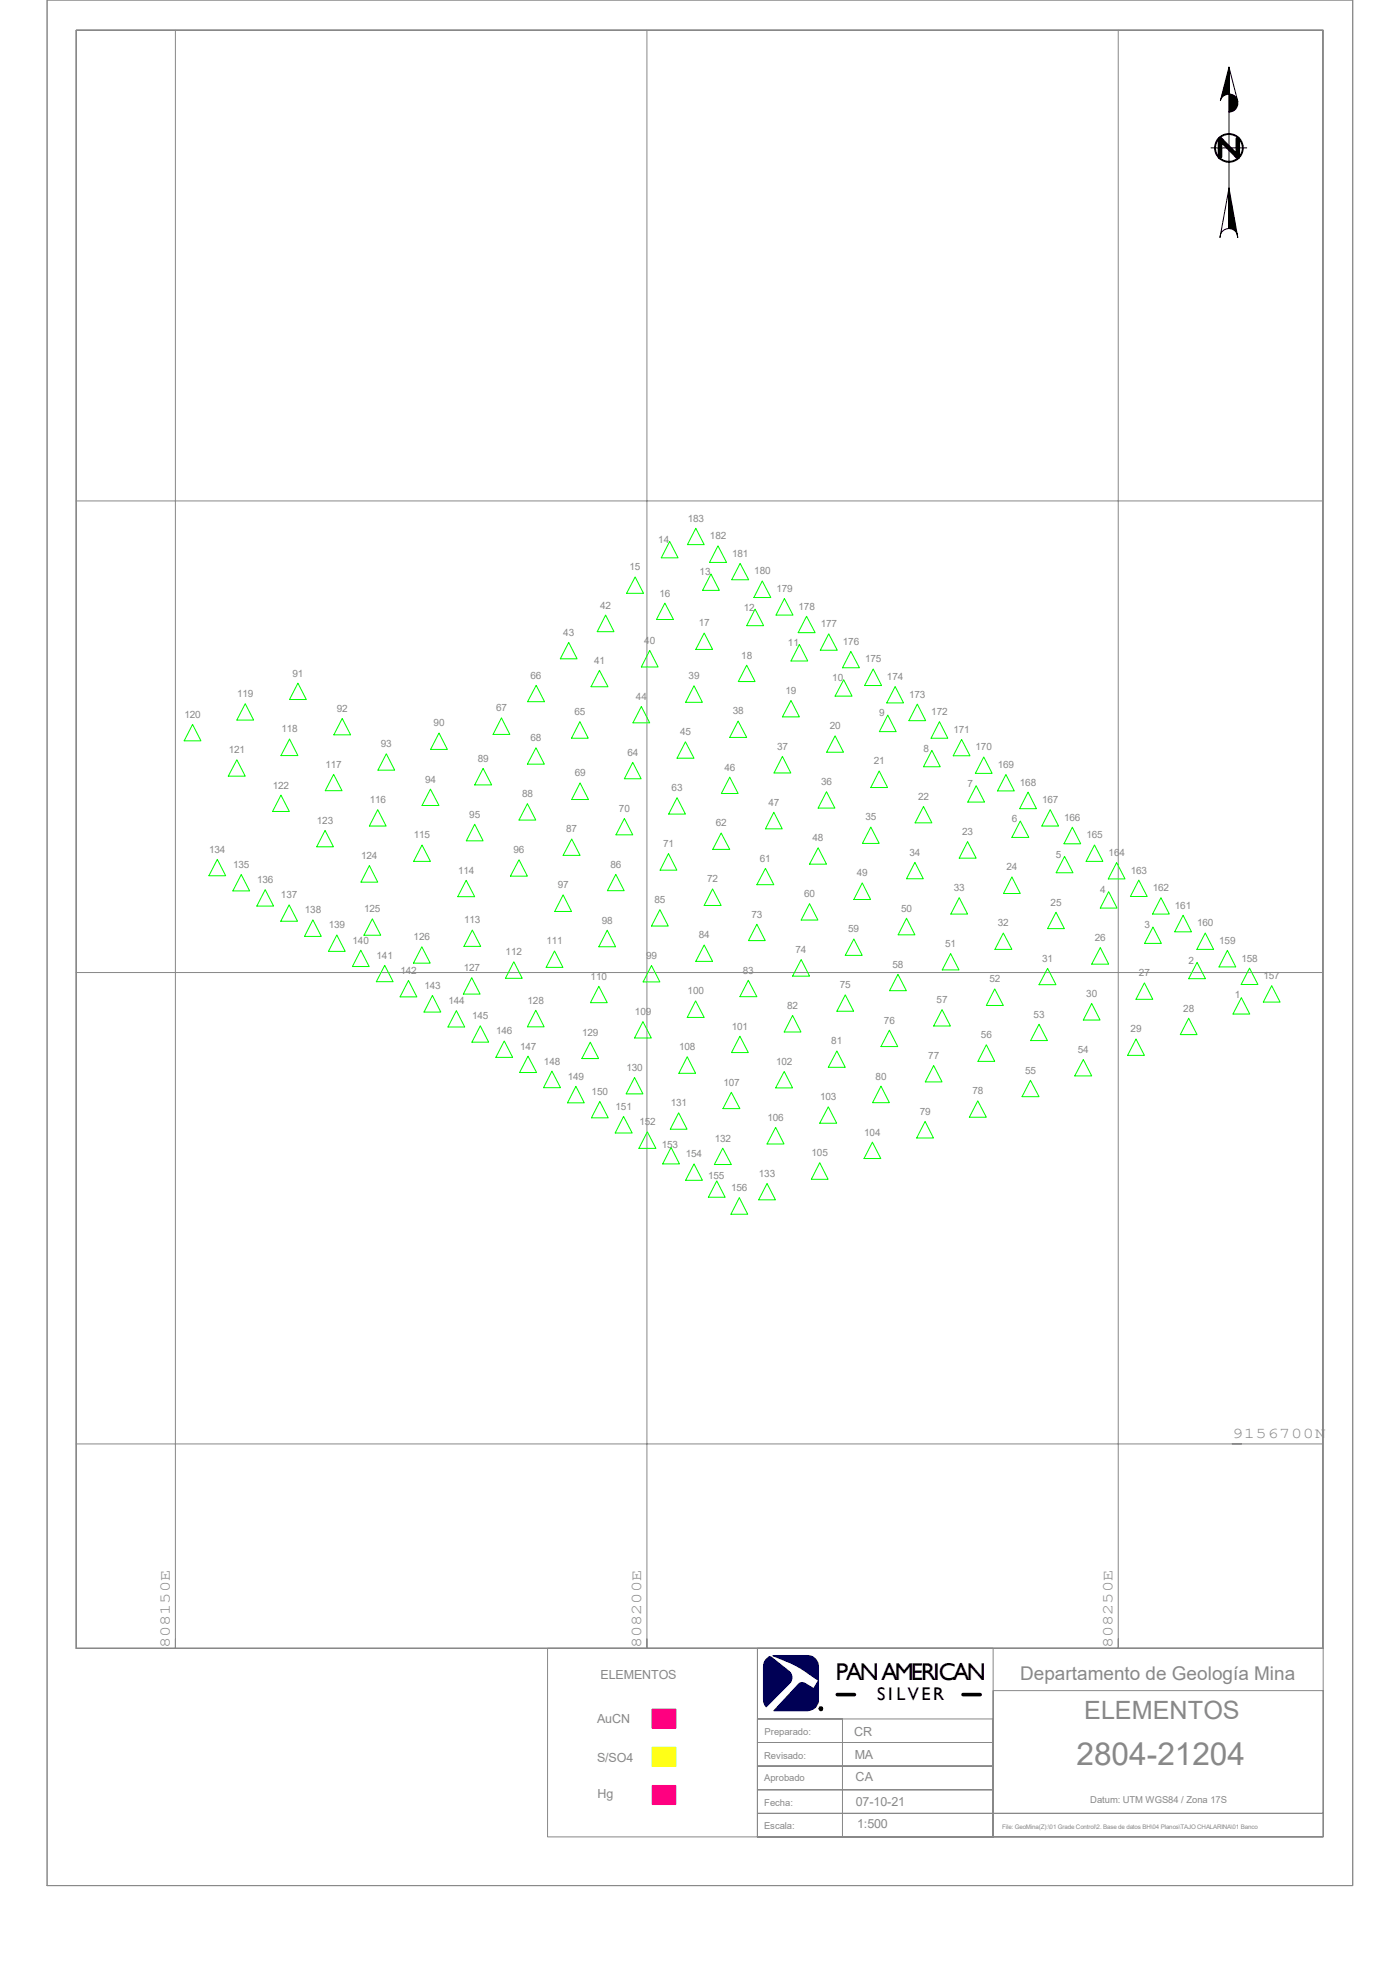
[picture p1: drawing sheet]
<svg xmlns="http://www.w3.org/2000/svg" width="297mm" height="420mm" viewBox="0 0 297 420" stroke-linecap="round" stroke-linejoin="round" font-family="sans-serif">
<g fill="#000" stroke="#000" stroke-width=".21">
<path d="M260.7 20a1.91 1.91 0 0 1 1.9 1.9 1.91 1.91 0 0 1-1.9 1.9z" fill-rule="evenodd"/>
<path d="M260.7 14.3v5.7h-.1a1.8 1.8 0 0 0-1.7 1.3z" fill-rule="evenodd"/>
<path d="M260.7 39.9l1.9 10.5-.2-.8a1.94 1.94 0 0 0-1.7-1.1z" fill-rule="evenodd"/>
</g>
<path d="M138.3 378.7h5.1v4.1h-5.1z" fill-rule="evenodd" fill="#f0f" stroke="#f0f" stroke-width=".21"/>
<path d="M138.3 370.6h5.1v4.1h-5.1z" fill-rule="evenodd" fill="#ff0" stroke="#ff0" stroke-width=".21"/>
<path d="M138.3 362.5h5.1v4.1h-5.1z" fill-rule="evenodd" fill="#f00" stroke="#f00" stroke-width=".21"/>
<g fill="#005" stroke="#005" stroke-width=".21">
<path d="M162.5 352l.7-.5h.5l3.7 3a1.76 1.76 0 0 1 .3 2.3l-5.2 5.2-.4-.7-.1-.8v-6.9a2.22 2.22 0 0 1 .5-1.6z" fill-rule="evenodd"/>
<path d="M164 351.2h7.2a2.36 2.36 0 0 1 2.5 2.4v6.9a2.36 2.36 0 0 1-2.5 2.4h-7l5-5.4a1.18 1.18 0 0 1 1.7-.3l1.7 1 1.1-1.8-5-3.2z" fill-rule="evenodd"/>
</g>
<g fill="none" stroke="#888" stroke-width=".21">
<path d="M10 0h277v400h-277zM16.2 6.4h264.5v343.2h-264.5zM16.2 6.4h264.4v343.2h-264.4zM37.2 6.4v343.2M137.2 6.4v343.2M237.2 6.4v343.2M16.2 106.3h264.4M16.2 206.3h264.4M16.2 306.3h264.4M116.2 349.6h44.5v40h-44.5zM160.7 349.6h120v40h-120zM160.7 349.6h50v40h-50z"/>
<path d="M210.7 358.6h70v26h-70zM160.7 379.6h50v5h-50zM160.7 374.6h50v5h-50zM160.7 369.6h50v5h-50zM160.7 364.6h50v5h-50zM160.7 364.6h18v25h-18zM160.7 384.6h50v5h-50zM210.7 384.6h70v5h-70z"/>
</g>
<g fill="none" stroke="#000" stroke-width=".21">
<path d="M260.7 14.3l1.9 7.2a1.87 1.87 0 0 0-1.9-1.5zM260.7 14.3v34.2M256.9 31.4h7.6M260.7 39.9v8.6h-.1a2.09 2.09 0 0 0-1.6 1.1l-.2 .8z"/>
<circle cx="260.7" cy="31.4" r="3"/>
<circle cx="260.7" cy="31.4" r="2.84"/>
</g>
<path d="M262.6 29.5v3.8l-3.8-3.8v3.8" fill="none" stroke="#000" stroke-width=".97"/>
<circle cx="174.2" cy="362.5" r=".32" fill="none" stroke="#000" stroke-width=".38"/>
<g fill="none" stroke="#0f0" stroke-width=".21">
<path d="M142.1 114.9l1.7 3.4h-3.5zM147.6 112.1l1.8 3.4h-3.6zM152.3 115.8l1.8 3.5h-3.6zM157 119.5l1.8 3.5h-3.6zM120.6 136.3l1.8 3.4h-3.5zM128.5 130.5l1.8 3.5h-3.6zM134.7 122.4l1.8 3.5h-3.6zM137.8 138l1.8 3.5h-3.5zM141.1 127.9l1.8 3.5h-3.6zM149.4 134.3l1.8 3.5h-3.6zM150.8 121.8l1.8 3.4h-3.5zM160.2 129.2l1.8 3.5h-3.6z"/>
<path d="M161.7 123.2l1.8 3.5h-3.6zM166.4 127l1.8 3.5h-3.6zM169.6 136.7l1.8 3.5h-3.6zM171.1 130.7l1.8 3.5h-3.6zM175.8 134.5l1.8 3.4h-3.6zM180.5 138.2l1.8 3.4h-3.6zM40.9 153.7l1.7 3.4h-3.5zM52 149.3l1.8 3.4h-3.6zM61.4 156.8l1.8 3.5h-3.6zM63.2 144.9l1.8 3.5h-3.6zM72.6 152.4l1.8 3.5h-3.6zM82 159.9l1.7 3.5h-3.5z"/>
<path d="M93.1 155.5l1.8 3.5h-3.5zM106.4 152.3l1.8 3.5h-3.6zM113.7 158.6l1.8 3.5h-3.6zM113.7 145.4l1.8 3.4h-3.6zM123 153.1l1.8 3.5h-3.6zM127.2 142.2l1.8 3.5h-3.6zM136.1 149.9l1.7 3.4h-3.5zM145.4 157.4l1.8 3.4h-3.6zM147.2 145.5l1.8 3.5h-3.5zM156.6 153l1.8 3.4h-3.6zM158.4 141.1l1.8 3.5h-3.6zM167.8 148.6l1.8 3.5h-3.6z"/>
<path d="M177.2 156.1l1.7 3.5h-3.5zM179 144.2l1.8 3.5h-3.6zM185.3 141.9l1.7 3.5h-3.6zM188.3 151.7l1.8 3.5h-3.5zM189.9 145.6l1.8 3.5h-3.6zM194.6 149.4l1.8 3.5h-3.6zM197.7 159.2l1.8 3.4h-3.6zM199.3 153.1l1.8 3.5h-3.6zM204 156.8l1.8 3.5h-3.6zM50.2 161.2l1.8 3.4h-3.6zM59.6 168.7l1.8 3.4h-3.6zM69 176.1l1.7 3.5h-3.5z"/>
<path d="M70.8 164.3l1.8 3.4h-3.6zM80.1 171.7l1.8 3.5h-3.5zM89.5 179.2l1.8 3.5h-3.5zM91.3 167.4l1.8 3.5h-3.6zM100.7 174.8l1.8 3.6h-3.6zM102.5 163l1.8 3.5h-3.6zM111.9 170.5l1.8 3.4h-3.6zM121.3 178l1.8 3.4h-3.6zM123.1 166.1l1.7 3.5h-3.5zM132.5 173.6l1.7 3.5h-3.5zM134.2 161.7l1.8 3.5h-3.5zM143.6 169.2l1.8 3.5h-3.5z"/>
<path d="M153 176.7l1.8 3.5h-3.6zM154.8 164.8l1.8 3.5h-3.6zM164.2 172.3l1.7 3.5h-3.5zM166 160.4l1.8 3.6h-3.6zM173.6 179.8l1.7 3.5h-3.6zM175.3 167.9l1.8 3.5h-3.5zM184.7 175.4l1.8 3.5h-3.5zM186.5 163.5l1.8 3.5h-3.6zM195.9 171.1l1.8 3.4h-3.6zM205.3 178.5l1.8 3.5h-3.6zM207.1 166.7l1.8 3.4h-3.6zM208.7 160.6l1.8 3.4h-3.6z"/>
<path d="M213.4 164.3l1.8 3.5h-3.6zM216.5 174.2l1.8 3.4h-3.6zM218.1 168l1.8 3.5h-3.6zM222.8 171.7l1.8 3.5h-3.6zM227.5 175.5l1.8 3.5h-3.6zM232.2 179.2l1.8 3.5h-3.6zM46.1 182.3l1.8 3.5h-3.6zM51.2 185.5l1.8 3.5h-3.6zM56.3 188.7l1.7 3.5h-3.5zM61.3 191.9l1.8 3.5h-3.5zM66.4 195.1l1.8 3.5h-3.6zM71.5 198.3l1.7 3.5h-3.5z"/>
<path d="M78.4 183.6l1.7 3.5h-3.5zM79 194.9l1.8 3.5h-3.6zM98.9 186.7l1.8 3.5h-3.6zM100.2 197.3l1.8 3.4h-3.6zM110.1 182.4l1.8 3.4h-3.6zM119.5 189.8l1.7 3.5h-3.5zM128.8 197.3l1.8 3.5h-3.6zM130.6 185.5l1.8 3.4h-3.5zM140 193l1.8 3.4h-3.6zM141.8 181.1l1.8 3.5h-3.6zM151.2 188.6l1.8 3.5h-3.6zM160.6 196l1.7 3.5h-3.5z"/>
<path d="M162.4 184.2l1.8 3.5h-3.6zM171.7 191.7l1.8 3.5h-3.5zM181.1 199.2l1.8 3.4h-3.6zM182.9 187.3l1.8 3.5h-3.6zM192.3 194.8l1.8 3.5h-3.6zM194.1 182.9l1.8 3.5h-3.6zM203.5 190.4l1.8 3.5h-3.6zM212.9 197.9l1.8 3.5h-3.6zM214.7 186l1.8 3.5h-3.6zM224 193.5l1.8 3.5h-3.5zM225.8 181.7l1.8 3.4h-3.5zM235.2 189.1l1.8 3.5h-3.6z"/>
<path d="M236.9 183l1.8 3.4h-3.6zM241.6 186.7l1.8 3.5h-3.6zM244.6 196.6l1.8 3.5h-3.6zM246.3 190.4l1.8 3.5h-3.6zM251 194.1l1.8 3.6h-3.6zM255.7 197.9l1.8 3.5h-3.6zM76.5 201.5l1.8 3.5h-3.5zM81.6 204.8l1.8 3.4h-3.6zM86.7 208l1.7 3.5h-3.5zM89.5 200.8l1.8 3.5h-3.6zM91.7 211.2l1.8 3.5h-3.5zM96.8 214.4l1.8 3.4h-3.6z"/>
<path d="M100.1 207.4l1.8 3.5h-3.6zM101.9 217.6l1.8 3.5h-3.6zM109 204l1.8 3.5h-3.6zM113.7 214.3l1.7 3.5h-3.5zM117.6 201.7l1.8 3.5h-3.5zM127 209.2l1.8 3.5h-3.5zM136.4 216.7l1.8 3.5h-3.6zM138.2 204.8l1.8 3.5h-3.6zM147.6 212.3l1.8 3.5h-3.6zM149.4 200.4l1.8 3.5h-3.6zM157 219.8l1.7 3.5h-3.5zM158.8 207.9l1.8 3.5h-3.6z"/>
<path d="M168.1 215.4l1.8 3.5h-3.5zM170 203.5l1.7 3.6h-3.6zM179.3 211l1.8 3.5h-3.6zM188.7 218.5l1.8 3.5h-3.6zM190.5 206.7l1.8 3.4h-3.6zM199.9 214.2l1.7 3.4h-3.5zM201.7 202.3l1.8 3.4h-3.6zM211 209.8l1.9 3.5h-3.6zM220.4 217.3l1.8 3.4h-3.5zM222.2 205.4l1.8 3.5h-3.6zM231.6 212.9l1.8 3.5h-3.6zM233.4 201l1.8 3.5h-3.6z"/>
<path d="M242.8 208.5l1.8 3.5h-3.6zM252.2 216l1.8 3.5h-3.6zM254 204.1l1.7 3.5h-3.5zM260.4 201.6l1.8 3.5h-3.6zM263.4 211.6l1.7 3.5h-3.5zM265.1 205.4l1.8 3.4h-3.6zM269.8 209.1l1.8 3.5h-3.6zM107 220.8l1.8 3.5h-3.6zM112 224l1.8 3.5h-3.6zM117.1 227.2l1.8 3.5h-3.6zM122.2 230.4l1.8 3.5h-3.6zM125.2 221.1l1.8 3.4h-3.6z"/>
<path d="M127.3 233.6l1.7 3.5h-3.5zM132.3 236.8l1.8 3.5h-3.6zM134.6 228.6l1.8 3.4h-3.6zM144 236.1l1.8 3.4h-3.6zM145.8 224.2l1.8 3.5h-3.6zM155.2 231.7l1.8 3.5h-3.6zM164.5 239.1l1.8 3.6h-3.6zM166.4 227.3l1.7 3.5h-3.6zM175.7 234.8l1.8 3.5h-3.6zM177.5 222.9l1.8 3.5h-3.6zM186.9 230.4l1.8 3.5h-3.6zM196.3 237.9l1.7 3.5h-3.5z"/>
<path d="M198.1 226l1.8 3.5h-3.6zM207.4 233.5l1.9 3.5h-3.6zM209.3 221.6l1.7 3.5h-3.5zM218.6 229.2l1.8 3.4h-3.6zM229.8 224.7l1.8 3.5h-3.6zM241 220.4l1.8 3.5h-3.6zM137.3 240.1l1.8 3.5h-3.5zM142.4 243.4l1.7 3.5h-3.5zM147.2 246.9l1.8 3.5h-3.5zM152.1 250.5l1.7 3.5h-3.5zM153.3 243.5l1.9 3.5h-3.6zM156.8 254l1.8 3.6h-3.5z"/>
<path d="M162.7 251l1.8 3.5h-3.5zM173.9 246.6l1.8 3.5h-3.6zM185.1 242.3l1.8 3.4h-3.6zM174.3 362.8h.1"/>
</g>
<path d="M177.6 359.5h3.7M204.3 359.5h3.6" fill="none" stroke="#000" stroke-width=".76"/>
<text font-size="6.7" fill="#888" x="228.4" y="374.4">2804-21204</text>
<text font-size="5.3" fill="#888" x="230" y="364.6">ELEMENTOS</text>
<text font-size="5.1" x="177.3" y="356.3">PAN AMERICAN</text>
<text font-size="4" fill="#888" x="216.4" y="356.3">Departamento de Geología Mina</text>
<text font-size="3.9" x="186.1" y="360.5">S I L V E R</text>
<g font-size="3.2" fill="#888">
<text x="261.4" y="305.1">9156700N</text>
<text x="36" y="349.6" transform="rotate(-90 36 349.6)">808150E</text>
<text x="136" y="349.6" transform="rotate(-90 136 349.6)">808200E</text>
<text x="236.1" y="349.6" transform="rotate(-90 236.1 349.6)">808250E</text>
</g>
<g font-size="2.7" fill="#888">
<text x="127.4" y="356.2">ELEMENTOS</text>
<text x="126.7" y="365.5">AuCN</text>
<text x="181.2" y="368.1">CR</text>
<text x="126.7" y="373.7">S/SO4</text>
<text x="181.4" y="373.1">MA</text>
<text x="181.5" y="377.9">CA</text>
<text x="126.7" y="381.3">Hg</text>
<text x="181.6" y="383">07-10-21</text>
<text x="181.9" y="387.8">1:500</text>
</g>
<g font-size="2.1" fill="#888">
<text x="145.9" y="110.7">183</text>
<text x="139.7" y="115.1">14</text>
<text x="150.6" y="114.4">182</text>
<text x="155.3" y="118.1">181</text>
<text x="133.6" y="121">15</text>
<text x="148.4" y="122">13</text>
<text x="160" y="121.8">180</text>
<text x="164.7" y="125.6">179</text>
<text x="127.3" y="129.1">42</text>
<text x="139.9" y="126.5">16</text>
<text x="157.8" y="129.5">12</text>
<text x="169.4" y="129.3">178</text>
<text x="119.5" y="134.9">43</text>
<text x="136.7" y="136.6">40</text>
<text x="148.3" y="132.9">17</text>
<text x="167.2" y="137">11</text>
<text x="174.1" y="133.1">177</text>
<text x="178.8" y="136.8">176</text>
<text x="62.1" y="143.5">91</text>
<text x="112.6" y="144">66</text>
<text x="126" y="140.8">41</text>
<text x="157.3" y="139.7">18</text>
<text x="183.5" y="140.5">175</text>
<text x="50.3" y="147.9">119</text>
<text x="134.9" y="148.5">44</text>
<text x="146.1" y="144.1">39</text>
<text x="166.6" y="147.2">19</text>
<text x="176.6" y="144.5">10</text>
<text x="188.2" y="144.2">174</text>
<text x="192.9" y="148">173</text>
<text x="39.1" y="152.3">120</text>
<text x="59.7" y="155.4">118</text>
<text x="71.5" y="151">92</text>
<text x="92" y="154.1">90</text>
<text x="105.2" y="150.9">67</text>
<text x="121.9" y="151.7">65</text>
<text x="144.3" y="156">45</text>
<text x="155.4" y="151.6">38</text>
<text x="176" y="154.7">20</text>
<text x="186.5" y="152">9</text>
<text x="197.6" y="151.7">172</text>
<text x="202.3" y="155.4">171</text>
<text x="48.5" y="159.8">121</text>
<text x="80.8" y="158.5">93</text>
<text x="101.3" y="161.6">89</text>
<text x="112.5" y="157.2">68</text>
<text x="133.1" y="160.3">64</text>
<text x="164.8" y="159">37</text>
<text x="195.9" y="159.5">8</text>
<text x="207" y="159.2">170</text>
<text x="57.9" y="167.3">122</text>
<text x="69" y="162.9">117</text>
<text x="90.2" y="166">94</text>
<text x="121.9" y="164.7">69</text>
<text x="142.5" y="167.8">63</text>
<text x="153.7" y="163.4">46</text>
<text x="174.2" y="166.5">36</text>
<text x="185.4" y="162.1">21</text>
<text x="205.3" y="167">7</text>
<text x="211.7" y="162.9">169</text>
<text x="216.4" y="166.6">168</text>
<text x="78.4" y="170.3">116</text>
<text x="99.6" y="173.4">95</text>
<text x="110.7" y="169.1">88</text>
<text x="131.3" y="172.2">70</text>
<text x="163" y="170.9">47</text>
<text x="194.8" y="169.7">22</text>
<text x="221.1" y="170.3">167</text>
<text x="67.2" y="174.8">123</text>
<text x="87.8" y="177.8">115</text>
<text x="120.1" y="176.6">87</text>
<text x="140.7" y="179.7">71</text>
<text x="151.8" y="175.3">62</text>
<text x="172.4" y="178.4">48</text>
<text x="183.6" y="174">35</text>
<text x="204.1" y="177.1">23</text>
<text x="214.7" y="174.4">6</text>
<text x="225.8" y="174.1">166</text>
<text x="230.5" y="177.8">165</text>
<text x="44.4" y="180.9">134</text>
<text x="49.4" y="184.1">135</text>
<text x="76.6" y="182.2">124</text>
<text x="97.2" y="185.3">114</text>
<text x="108.9" y="181">96</text>
<text x="129.5" y="184.1">86</text>
<text x="161.2" y="182.8">61</text>
<text x="181.8" y="185.9">49</text>
<text x="193" y="181.5">34</text>
<text x="213.5" y="184.6">24</text>
<text x="224" y="181.9">5</text>
<text x="235.2" y="181.6">164</text>
<text x="239.9" y="185.3">163</text>
<text x="54.5" y="187.3">136</text>
<text x="59.6" y="190.5">137</text>
<text x="118.3" y="188.4">97</text>
<text x="138.9" y="191.6">85</text>
<text x="150" y="187.2">72</text>
<text x="170.6" y="190.3">60</text>
<text x="202.4" y="189">33</text>
<text x="233.4" y="189.4">4</text>
<text x="244.6" y="189">162</text>
<text x="64.7" y="193.7">138</text>
<text x="69.8" y="196.9">139</text>
<text x="77.3" y="193.5">125</text>
<text x="98.5" y="195.9">113</text>
<text x="127.7" y="195.9">98</text>
<text x="159.4" y="194.6">73</text>
<text x="180" y="197.8">59</text>
<text x="191.2" y="193.4">50</text>
<text x="211.7" y="196.5">32</text>
<text x="222.9" y="192.1">25</text>
<text x="242.8" y="196.9">3</text>
<text x="249.3" y="192.7">161</text>
<text x="254" y="196.5">160</text>
<text x="74.8" y="200.2">140</text>
<text x="79.9" y="203.4">141</text>
<text x="87.8" y="199.4">126</text>
<text x="107.3" y="202.6">112</text>
<text x="115.9" y="200.3">111</text>
<text x="137.1" y="203.4">99</text>
<text x="148.3" y="199.1">84</text>
<text x="168.8" y="202.1">74</text>
<text x="200.5" y="200.9">51</text>
<text x="232.2" y="199.6">26</text>
<text x="258.7" y="200.2">159</text>
<text x="263.4" y="204">158</text>
<text x="85" y="206.6">142</text>
<text x="90" y="209.8">143</text>
<text x="98.4" y="206">127</text>
<text x="125.3" y="207.8">110</text>
<text x="157.6" y="206.5">83</text>
<text x="178.2" y="209.6">75</text>
<text x="189.4" y="205.3">58</text>
<text x="209.9" y="208.4">52</text>
<text x="221.1" y="204">31</text>
<text x="241.6" y="207.1">27</text>
<text x="252.1" y="204.4">2</text>
<text x="268.1" y="207.7">157</text>
<text x="95.1" y="213">144</text>
<text x="111.9" y="212.9">128</text>
<text x="134.7" y="215.3">109</text>
<text x="145.9" y="210.9">100</text>
<text x="167" y="214">82</text>
<text x="198.7" y="212.8">57</text>
<text x="219.3" y="215.9">53</text>
<text x="230.5" y="211.5">30</text>
<text x="251" y="214.6">28</text>
<text x="262" y="211.8">1</text>
<text x="100.2" y="216.2">145</text>
<text x="105.2" y="219.4">146</text>
<text x="123.5" y="219.7">129</text>
<text x="155.2" y="218.4">101</text>
<text x="176.4" y="221.5">81</text>
<text x="187.5" y="217.1">76</text>
<text x="208.1" y="220.2">56</text>
<text x="239.9" y="219">29</text>
<text x="110.3" y="222.6">147</text>
<text x="115.4" y="225.8">148</text>
<text x="132.9" y="227.2">130</text>
<text x="144.1" y="222.8">108</text>
<text x="164.6" y="225.9">102</text>
<text x="196.9" y="224.6">77</text>
<text x="217.5" y="227.8">55</text>
<text x="228.6" y="223.4">54</text>
<text x="120.4" y="229">149</text>
<text x="125.5" y="232.2">150</text>
<text x="153.5" y="230.3">107</text>
<text x="174" y="233.4">103</text>
<text x="185.8" y="229">80</text>
<text x="206.3" y="232.1">78</text>
<text x="130.6" y="235.4">151</text>
<text x="135.6" y="238.7">152</text>
<text x="142.3" y="234.7">131</text>
<text x="162.8" y="237.7">106</text>
<text x="195.1" y="236.5">79</text>
<text x="140.4" y="243.4">153</text>
<text x="145.5" y="245.5">154</text>
<text x="151.6" y="242.1">132</text>
<text x="172.2" y="245.2">105</text>
<text x="183.3" y="240.9">104</text>
<text x="150.2" y="250.2">155</text>
<text x="161" y="249.6">133</text>
<text x="155.1" y="252.6">156</text>
</g>
<g font-size="2" fill="#888">
<text x="162.2" y="368.1">Preparado:</text>
<text x="162.1" y="373.2">Revisado:</text>
<text x="162.1" y="377.9">Aprobado</text>
<text x="162.1" y="383">Fecha:</text>
<text x="231.3" y="382.5">Datum: UTM WGS84 / Zona 17S</text>
<text x="162.1" y="387.9">Escala:</text>
</g>
<text font-size="1.3" fill="#888" x="212.6" y="387.9">File: GeoMina(Z):\01 Grade Control\2. Base de datos BH\04 Planos\TAJO CHALARINA\01 Banco</text>
<text font-size=".5" fill="#005" x="174" y="362.6">R</text>
</svg>
